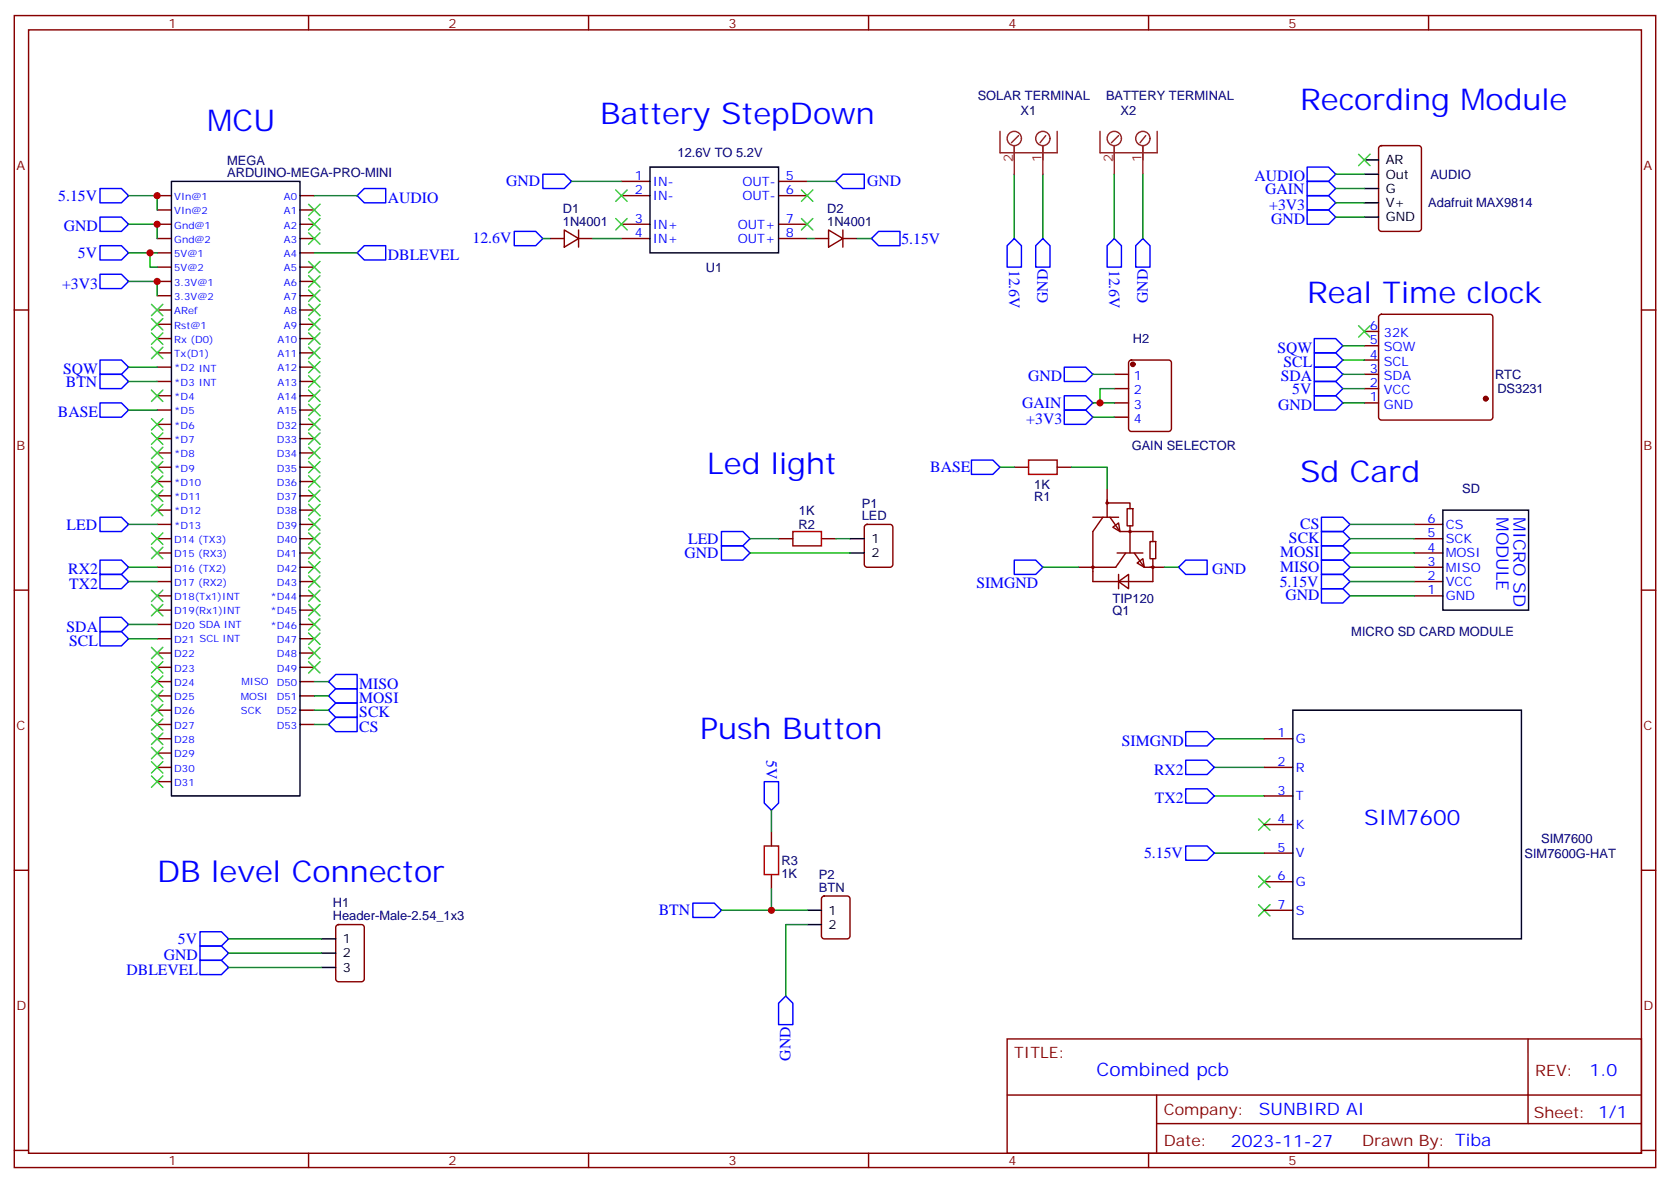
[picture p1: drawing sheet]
<svg xmlns="http://www.w3.org/2000/svg" width="412mm" height="292mm" viewBox="0 0 412 292" stroke-linecap="round" stroke-linejoin="round" font-family="sans-serif">
<g fill="none" stroke="#870000" stroke-width=".35">
<path d="M3.5 3.8h405.4v284.4h-405.4zM7.1 7.4h398.2v277.3h-398.2zM76.2 3.8v3.6M145.3 3.8v3.6M214.5 3.8v3.6M283.6 3.8v3.6M352.8 3.8v3.6M340.7 36.2l.4-.3h9.2a.71 .71 0 0 1 .7 .8v19.7a.76 .76 0 0 1-.7 .7h-9.2a.76 .76 0 0 1-.7-.7v-19.7zM38.8 48.3h3.5M38.8 51.8h3.5M38.8 55.4h3.5M38.8 58.9h3.5"/>
<path d="M74.1 48.3h3.5M74.1 51.8h3.5M74.1 55.4h3.5M74.1 58.9h3.5M135.8 58.9h3.5M139.3 56.8l3.6 2.1-3.6 2.1zM142.9 58.9h3.5M142.9 56.8v4.2M153.5 48.3h7M153.5 55.4h7M153.5 58.9h7M153.5 44.8h7"/>
<path d="M192.3 48.3h7M192.3 55.4h7M192.3 58.9h7M192.3 44.8h7M201.1 58.9h3.5M204.6 56.8l3.5 2.1-3.5 2.1zM208.1 58.9h3.6M208.1 56.8v4.2M3.5 76.5h3.6M38.8 76.5h3.5M38.8 62.4h3.5M38.8 65.9h3.5"/>
<path d="M38.8 69.5h3.5M38.8 73h3.5M74.1 76.5h3.5M74.1 62.4h3.5M74.1 65.9h3.5M74.1 69.5h3.5M74.1 73h3.5M340.7 77.8l.4-.2h26.8a.71 .71 0 0 1 .8 .7v24.7a.76 .76 0 0 1-.8 .7h-26.8a.76 .76 0 0 1-.7-.7v-24.7zM405.3 76.5h3.6M38.8 80h3.5M38.8 83.6h3.5M38.8 87.1h3.5"/>
<path d="M38.8 90.6h3.5M38.8 94.2h3.5M38.8 97.7h3.5M74.1 80h3.5M74.1 83.6h3.5M74.1 87.1h3.5M74.1 90.6h3.5M74.1 94.2h3.5M74.1 97.7h3.5M275.2 92.4h3.5M275.2 95.9h3.5M275.2 99.4h3.5"/>
<path d="M278.9 89.1l.5-.2h9.2a.71 .71 0 0 1 .7 .7v16.2a.76 .76 0 0 1-.7 .7h-9.2a.76 .76 0 0 1-.7-.7v-16.2zM336.9 81.8h3.5M336.9 85.3h3.5M336.9 88.9h3.5M336.9 92.4h3.5M336.9 95.9h3.5M336.9 99.4h3.5M38.8 101.2h3.5M38.8 104.7h3.5M38.8 108.3h3.5M38.8 111.8h3.5M38.8 115.3h3.5"/>
<path d="M38.8 118.9h3.5M74.1 101.2h3.5M74.1 104.7h3.5M74.1 108.3h3.5M74.1 111.8h3.5M74.1 115.3h3.5M74.1 118.9h3.5M250.5 115.3h3.5M261.1 115.3h3.5M275.2 103h3.5M38.8 122.4h3.5M38.8 125.9h3.5"/>
<path d="M38.8 129.4h3.5M38.8 133h3.5M38.8 136.5h3.5M74.1 122.4h3.5M74.1 125.9h3.5M74.1 129.4h3.5M74.1 133h3.5M74.1 136.5h3.5M192.3 133h3.5M202.8 133h3.6M213.7 129.6l.4-.2h5.7a.71 .71 0 0 1 .7 .7v9.2a.76 .76 0 0 1-.7 .7h-5.7a.76 .76 0 0 1-.7-.7v-9.2zM269.9 127.7h6.3"/>
<path d="M272.3 127.7l-2.4 3.5v12.3h14.8v-3.5M273.4 124.1h5.6v1.5M273.4 120.6v7.1M274.1 127.7l2.5 3.5h8.1v2.5M274.8 130.1l1.4-1 .4 2.1zM275.9 136.5h6.3M278 136.5l-2.5 3.5h-9.2M278.3 125.6h1.5v4.2h-1.5zM279 129.8v6.7M280.1 136.5l2.5 3.5h2.1v-2.1M280.8 139l1.4-1.1 .4 2.1zM284 133.7h1.4v4.2h-1.4z"/>
<path d="M349.2 129.4h7.1M349.2 133h7.1M349.2 136.5h7.1M3.5 145.7h3.6M38.8 140h3.5M38.8 143.5h3.5M38.8 147.1h3.5M38.8 150.6h3.5M38.8 154.1h3.5M38.8 157.7h3.5M74.1 140h3.5M74.1 143.5h3.5"/>
<path d="M74.1 147.1h3.5M74.1 150.6h3.5M74.1 154.1h3.5M74.1 157.7h3.5M276.2 143.5l2.5-1.7v3.5zM276.2 141.8v3.5M284 140h3.5M349.2 140h7.1M349.2 143.5h7.1M349.2 147.1h7.1M405.3 145.7h3.6M38.8 161.2h3.5"/>
<path d="M38.8 164.7h3.5M38.8 168.2h3.5M38.8 171.8h3.5M38.8 175.3h3.5M38.8 178.8h3.5M74.1 161.2h3.5M74.1 164.7h3.5M74.1 168.2h3.5M74.1 171.8h3.5M74.1 175.3h3.5M74.1 178.8h3.5M38.8 182.4h3.5"/>
<path d="M38.8 185.9h3.5M38.8 189.4h3.5M38.8 192.9h3.5M312.2 182.4h7.1M312.2 189.4h7.1M312.2 196.5h7.1M3.5 214.8h3.6M190.5 205.3v3.5M190.5 215.9v3.5M312.2 203.5h7.1M312.2 210.6h7.1M312.2 217.6h7.1"/>
<path d="M405.3 214.8h3.6M83.1 228.4l.5-.2h5.7a.71 .71 0 0 1 .7 .7v12.7a.76 .76 0 0 1-.7 .7h-5.7a.76 .76 0 0 1-.7-.7v-12.7zM203.1 221.4l.5-.2h5.6a.71 .71 0 0 1 .7 .7v9.1a.76 .76 0 0 1-.7 .7h-5.6a.76 .76 0 0 1-.8-.7v-9.1zM312.2 224.7h7.1M248.7 256.4h156.6v28.3h-156.6zM377.3 256.5v20.8M248.7 270.3h156.5M285.6 277.3h119.6M285.6 270.3v14.1M3.5 284h3.6M76.2 284.7v3.5M145.3 284.7v3.5"/>
<path d="M214.5 284.7v3.5M283.6 284.7v3.5M352.8 284.7v3.5M405.3 284h3.6"/>
<circle cx="273.4" cy="124.1" r=".26"/>
<circle cx="279" cy="131.2" r=".26"/>
<circle cx="269.9" cy="140" r=".26"/>
<circle cx="284.7" cy="140" r=".26"/>
</g>
<g fill="none" stroke="#000" stroke-width=".35">
<path d="M336.9 39.5h3.5M42.3 44.8h31.8v151.7h-31.8zM160.5 41.2h31.8v21.2h-31.8zM336.9 53.6h3.5M336.9 50.1h3.5M336.9 46.5h3.5M336.9 43h3.5M209.9 133h3.5M209.9 136.5h3.5M356.3 125.9h21.2v24.7h-21.2zM319.3 175.3h56.4v56.4h-56.4zM79.4 238.8h3.5"/>
<path d="M79.4 231.7h3.5M79.4 235.3h3.5M199.3 224.7h3.5M199.3 228.2h3.5"/>
</g>
<g fill="none" stroke="#00f" stroke-width=".35">
<path d="M24.7 53.6h5.3l1.7 1.8-1.7 1.7h-5.3zM24.7 46.5h5.3l1.7 1.8-1.7 1.8h-5.3zM90 46.5h5.2v3.6h-5.2l-1.8-1.8zM127 57.1h5.3l1.8 1.8-1.8 1.7h-5.3zM134.1 43h5.2l1.8 1.8-1.8 1.7h-5.2zM208.1 43h5.3v3.5h-5.3l-1.7-1.7zM217 57.1h5.2v3.5h-5.2l-1.8-1.7zM257.5 58.9l1.8 1.7v5.3h-3.5v-5.3zM275.2 58.9l1.7 1.7v5.3h-3.5v-5.3zM282.2 58.9l1.8 1.7v5.3h-3.5v-5.3zM322.8 41.2h5.3l1.7 1.8-1.7 1.8h-5.3zM322.8 48.3h5.3l1.7 1.8-1.7 1.7h-5.3z"/>
<path d="M322.8 51.8h5.3l1.7 1.8-1.7 1.8h-5.3zM322.8 44.8h5.3l1.7 1.7-1.7 1.8h-5.3zM24.7 67.7h5.3l1.7 1.8-1.7 1.7h-5.3zM24.7 60.6h5.3l1.7 1.8-1.7 1.8h-5.3zM90 60.6h5.2v3.6h-5.2l-1.8-1.8zM248.7 60.6l1.8-1.7 1.7 1.7v5.3h-3.5zM24.7 88.9h5.3l1.7 1.7-1.7 1.8h-5.3zM24.7 99.4h5.3l1.7 1.8-1.7 1.8h-5.3zM24.7 92.4h5.3l1.7 1.8-1.7 1.7h-5.3zM262.8 97.7h5.3l1.8 1.7-1.8 1.8h-5.3zM262.8 90.6h5.3l1.8 1.8-1.8 1.8h-5.3zM324.6 83.6h5.2l1.8 1.7-1.8 1.8h-5.2z"/>
<path d="M324.6 87.1h5.2l1.8 1.8-1.8 1.7h-5.2zM324.6 90.6h5.2l1.8 1.8-1.8 1.8h-5.2zM324.6 94.2h5.2l1.8 1.7-1.8 1.8h-5.2zM324.6 97.7h5.2l1.8 1.7-1.8 1.8h-5.2zM239.9 113.6h5.3l1.7 1.7-1.7 1.8h-5.3zM262.8 101.2h5.3l1.8 1.8-1.8 1.7h-5.3zM24.7 138.3h5.3l1.7 1.7-1.7 1.8h-5.3zM24.7 127.7h5.3l1.7 1.7-1.7 1.8h-5.3zM178.2 131.2h5.2l1.8 1.8-1.8 1.7h-5.2zM178.2 134.7h5.2l1.8 1.8-1.8 1.8h-5.2zM250.5 138.3h5.3l1.7 1.7-1.7 1.8h-5.3zM326.3 127.7h5.3l1.8 1.7-1.8 1.8h-5.3z"/>
<path d="M326.3 134.7h5.3l1.8 1.8-1.8 1.8h-5.3zM326.3 131.2h5.3l1.8 1.8-1.8 1.7h-5.3zM326.3 138.3h5.3l1.8 1.7-1.8 1.8h-5.3zM24.7 152.4h5.3l1.7 1.7-1.7 1.8h-5.3zM24.7 155.9h5.3l1.7 1.8-1.7 1.7h-5.3zM24.7 141.8h5.3l1.7 1.7-1.7 1.8h-5.3zM291 140l1.8-1.7h5.3v3.5h-5.3zM326.3 141.8h5.3l1.8 1.7-1.8 1.8h-5.3zM326.3 145.3h5.3l1.8 1.8-1.8 1.7h-5.3zM82.9 177.1h5.3v3.5h-5.3l-1.8-1.8zM82.9 173.5h5.3v3.6h-5.3l-1.8-1.8zM82.9 170h5.3v3.5h-5.3l-1.8-1.7z"/>
<path d="M82.9 166.5h5.3v3.5h-5.3l-1.8-1.8zM188.7 192.9h3.6v5.3l-1.8 1.8-1.8-1.8zM292.8 180.6h5.3l1.8 1.8-1.8 1.7h-5.3zM292.8 194.7h5.3l1.8 1.8-1.8 1.7h-5.3zM292.8 187.6h5.3l1.8 1.8-1.8 1.8h-5.3zM292.8 208.8h5.3l1.8 1.8-1.8 1.7h-5.3zM49.4 237h5.3l1.7 1.8-1.7 1.8h-5.3zM49.4 233.5h5.3l1.7 1.8-1.7 1.7h-5.3zM49.4 230h5.3l1.7 1.7-1.7 1.8h-5.3zM171.1 222.9h5.3l1.8 1.8-1.8 1.7h-5.3zM192.3 247.6l1.7-1.7 1.8 1.7v5.3h-3.5z"/>
</g>
<g fill="none" stroke="#008700" stroke-width=".35">
<path d="M31.7 55.4h7.1v3.5M31.7 48.3h7.1v3.5M77.6 48.3h10.6M134.1 58.9h1.7M141.1 44.8h12.4M146.4 58.9h7.1M199.3 44.8h7.1M199.3 58.9h1.8M211.7 58.9h3.5M250.5 43v15.9M257.5 43v15.9M275.2 43v15.9"/>
<path d="M282.2 43v15.9M329.8 50.1h7.1M329.8 53.6h7.1M329.8 43h7.1M329.8 46.5h7.1M31.7 69.5h7.1v3.5M31.7 62.4h7.1M37 62.4v3.5h1.8M77.6 62.4h10.6M31.7 90.6h7.1M31.7 94.2h7.1M269.9 92.4h5.3"/>
<path d="M269.9 99.4h5.3M275.2 95.9h-3.6v3.5M331.6 85.3h5.3M331.6 88.9h5.3M331.6 92.4h5.3M331.6 95.9h5.3M331.6 99.4h5.3M31.7 101.2h7.1M246.9 115.3h3.6M264.6 115.3h8.8v5.3M269.9 103h5.3M31.7 129.4h7.1"/>
<path d="M185.2 133h7.1M185.2 136.5h24.7M206.4 133h3.5M333.4 129.4h15.8M333.4 133h15.8M333.4 136.5h15.8M31.7 154.1h7.1M31.7 157.7h7.1M31.7 140h7.1M31.7 143.5h7.1M257.5 140h8.8M287.5 140h3.5"/>
<path d="M333.4 140h15.8M333.4 143.5h15.8M333.4 147.1h15.8M77.6 168.2h3.5M77.6 171.8h3.5M77.6 175.3h3.5M77.6 178.8h3.5M190.5 200v5.3M299.9 182.4h12.3M299.9 189.4h12.3M299.9 196.5h12.3M190.5 219.4v5.3"/>
<path d="M299.9 210.6h12.3M56.4 231.7h23M56.4 235.3h23M56.4 238.8h23M178.2 224.7h21.1M199.3 228.2h-5.3v17.7"/>
</g>
<g fill="#870000" stroke="#870000" stroke-width=".35">
<circle cx="366.9" cy="98.4" r=".53"/>
<circle cx="279.8" cy="89.9" r=".53"/>
</g>
<g fill="none" stroke="#3c3" stroke-width=".35">
<path d="M335.5 38.1l2.8 2.8M338.3 38.1l-2.8 2.8M76.2 57.5l2.8 2.8M76.2 53.9l2.8 2.9M76.2 50.4l2.8 2.8M79 57.5l-2.8 2.8M79 53.9l-2.8 2.9M79 50.4l-2.8 2.8M152 46.9l2.9 2.8M152 53.9l2.9 2.9M154.9 46.9l-2.9 2.8M154.9 53.9l-2.9 2.9"/>
<path d="M197.9 53.9l2.8 2.9M197.9 46.9l2.8 2.8M200.7 53.9l-2.8 2.9M200.7 46.9l-2.8 2.8M37.4 75.1l2.8 2.8M37.4 78.6l2.8 2.9M40.2 75.1l-2.8 2.8M40.2 78.6l-2.8 2.9M76.2 64.5l2.8 2.8M76.2 68.1l2.8 2.8M76.2 71.6l2.8 2.8M76.2 75.1l2.8 2.8"/>
<path d="M76.2 78.6l2.8 2.9M79 64.5l-2.8 2.8M79 68.1l-2.8 2.8M79 71.6l-2.8 2.8M79 75.1l-2.8 2.8M79 78.6l-2.8 2.9M37.4 82.2l2.8 2.8M37.4 85.7l2.8 2.8M37.4 96.3l2.8 2.8M40.2 96.3l-2.8 2.8M40.2 82.2l-2.8 2.8M40.2 85.7l-2.8 2.8"/>
<path d="M76.2 82.2l2.8 2.8M76.2 85.7l2.8 2.8M76.2 89.2l2.8 2.8M76.2 92.7l2.8 2.9M76.2 96.3l2.8 2.8M76.2 99.8l2.8 2.8M79 82.2l-2.8 2.8M79 85.7l-2.8 2.8M79 89.2l-2.8 2.8M79 92.7l-2.8 2.9M79 96.3l-2.8 2.8M79 99.8l-2.8 2.8"/>
<path d="M335.5 80.4l2.8 2.8M338.3 80.4l-2.8 2.8M37.4 103.3l2.8 2.9M37.4 106.9l2.8 2.8M37.4 110.4l2.8 2.8M37.4 113.9l2.8 2.8M37.4 117.4l2.8 2.9M40.2 103.3l-2.8 2.9M40.2 110.4l-2.8 2.8M40.2 113.9l-2.8 2.8M40.2 117.4l-2.8 2.9M40.2 106.9l-2.8 2.8"/>
<path d="M76.2 103.3l2.8 2.9M76.2 106.9l2.8 2.8M76.2 110.4l2.8 2.8M76.2 117.4l2.8 2.9M76.2 113.9l2.8 2.8M79 103.3l-2.8 2.9M79 106.9l-2.8 2.8M79 110.4l-2.8 2.8M79 117.4l-2.8 2.9M79 113.9l-2.8 2.8M37.4 121l2.8 2.8M37.4 124.5l2.8 2.8"/>
<path d="M37.4 131.6l2.8 2.8M37.4 135.1l2.8 2.8M40.2 121l-2.8 2.8M40.2 131.6l-2.8 2.8M40.2 135.1l-2.8 2.8M40.2 124.5l-2.8 2.8M76.2 138.6l2.8 2.8M76.2 135.1l2.8 2.8M76.2 131.6l2.8 2.8M76.2 128l2.8 2.8M76.2 124.5l2.8 2.8M76.2 121l2.8 2.8"/>
<path d="M79 138.6l-2.8 2.8M79 135.1l-2.8 2.8M79 131.6l-2.8 2.8M79 128l-2.8 2.8M79 124.5l-2.8 2.8M79 121l-2.8 2.8M37.4 145.7l2.8 2.8M37.4 149.2l2.8 2.8M37.4 159.8l2.8 2.8M40.2 145.7l-2.8 2.8M40.2 149.2l-2.8 2.8M40.2 159.8l-2.8 2.8"/>
<path d="M76.2 159.8l2.8 2.8M76.2 156.2l2.8 2.9M76.2 152.7l2.8 2.8M76.2 149.2l2.8 2.8M76.2 145.7l2.8 2.8M76.2 142.1l2.8 2.9M79 159.8l-2.8 2.8M79 156.2l-2.8 2.9M79 152.7l-2.8 2.8M79 149.2l-2.8 2.8M79 145.7l-2.8 2.8M79 142.1l-2.8 2.9"/>
<path d="M37.4 163.3l2.8 2.8M37.4 166.8l2.8 2.9M37.4 170.4l2.8 2.8M37.4 173.9l2.8 2.8M37.4 177.4l2.8 2.8M40.2 173.9l-2.8 2.8M40.2 170.4l-2.8 2.8M40.2 166.8l-2.8 2.9M40.2 163.3l-2.8 2.8M40.2 177.4l-2.8 2.8M76.2 163.3l2.8 2.8M79 163.3l-2.8 2.8"/>
<path d="M37.4 180.9l2.8 2.9M37.4 184.5l2.8 2.8M37.4 188l2.8 2.8M37.4 191.5l2.8 2.8M40.2 191.5l-2.8 2.8M40.2 188l-2.8 2.8M40.2 184.5l-2.8 2.8M40.2 180.9l-2.8 2.9M310.8 202.1l2.8 2.8M310.8 216.2l2.8 2.8M313.6 202.1l-2.8 2.8M313.6 216.2l-2.8 2.8"/>
<path d="M310.8 223.3l2.8 2.8M313.6 223.3l-2.8 2.8"/>
</g>
<path d="M254 113.6h7.1v3.5h-7.1zM195.8 131.2h7v3.5h-7zM188.7 208.8h3.6v7.1h-3.6z" fill="none" stroke="#a10000" stroke-width=".35"/>
<g fill="none" stroke="#8c2424" stroke-width=".35">
<path d="M246.9 32.4v5.3h14.2v-5.3M250.5 35.9v7.1M251.5 33.5l-1.7 1.7M257.5 35.9v7.1M258.2 33.5l-1.4 1.7M271.6 32.4v5.3h14.2v-5.3M275.2 35.9v7.1M276.2 33.5l-1.7 1.7M282.2 35.9v7.1M282.9 33.5l-1.4 1.7"/>
<circle cx="250.5" cy="34.2" r="1.76"/>
<circle cx="257.5" cy="34.2" r="1.76"/>
<circle cx="275.2" cy="34.2" r="1.76"/>
<circle cx="282.2" cy="34.2" r="1.76"/>
</g>
<g fill="#c00">
<circle cx="38.8" cy="55.4" r=".88"/>
<circle cx="38.8" cy="48.3" r=".88"/>
<circle cx="38.8" cy="69.5" r=".88"/>
<circle cx="37" cy="62.4" r=".88"/>
<circle cx="190.5" cy="224.7" r=".88"/>
<circle cx="271.6" cy="99.4" r=".88"/>
</g>
<g font-size="7.4" fill="#00f">
<text x="321" y="27.1">Recording Module</text>
<text x="51.2" y="32.4">MCU</text>
<text x="148.2" y="30.7">Battery StepDown</text>
<text x="322.8" y="74.8">Real Time clock</text>
<text x="174.6" y="117.1">Led light</text>
<text x="321" y="118.9">Sd Card</text>
<text x="172.9" y="182.4">Push Button</text>
<text x="38.8" y="217.6">DB level Connector</text>
</g>
<text font-size="5.3" fill="#00f" x="336.9" y="203.5">SIM7600</text>
<text font-size="4.6" fill="#00f" x="270.8" y="265.5">Combined pcb</text>
<g font-size="4.2" fill="#00f">
<text x="369.5" y="127.7" transform="rotate(90 369.5 127.7)">MODULE</text>
<text x="373.8" y="127.7" transform="rotate(90 373.8 127.7)">MICRO SD</text>
<text x="392.5" y="265.7">1.0</text>
<text x="310.9" y="275.3">SUNBIRD AI</text>
<text x="304" y="283.1">2023-11-27</text>
</g>
<g font-size="3.9" fill="#00f">
<text x="125" y="46">GND</text>
<text x="214.1" y="46">GND</text>
<text x="309.8" y="44.8">AUDIO</text>
<text x="312.4" y="47.8">GAIN</text>
<text x="14.4" y="49.5">5.15V</text>
<text x="95.8" y="50.1">AUDIO</text>
<text x="313.4" y="51.8">+3V3</text>
<text x="15.8" y="57.1">GND</text>
<text x="313.9" y="55.4">GND</text>
<text x="19.3" y="63.7">5V</text>
<text x="95.8" y="64.2">DBLEVEL</text>
<text x="116.7" y="60">12.6V</text>
<text x="222.6" y="60.1">5.15V</text>
<text x="15.3" y="71.2">+3V3</text>
<text x="249.2" y="66.6" transform="rotate(90 249.2 66.6)">12.6V</text>
<text x="273.9" y="66.6" transform="rotate(90 273.9 66.6)">12.6V</text>
<text x="258.7" y="74.8" transform="rotate(-90 258.7 74.8)">GND</text>
<text x="283.4" y="74.8" transform="rotate(-90 283.4 74.8)">GND</text>
<text x="315.5" y="87.1">SQW</text>
<text x="15.6" y="92.4">SQW</text>
<text x="16.3" y="95.4">BTN</text>
<text x="253.9" y="94.2">GND</text>
<text x="316.3" y="94.2">SDA</text>
<text x="317" y="90.6">SCL</text>
<text x="252.5" y="100.7">GAIN</text>
<text x="315.6" y="101.2">GND</text>
<text x="319.1" y="97.2">5V</text>
<text x="14.3" y="103">BASE</text>
<text x="253.4" y="104.7">+3V3</text>
<text x="229.7" y="116.4">BASE</text>
<text x="16.5" y="130.7">LED</text>
<text x="321.1" y="130.5">CS</text>
<text x="169.1" y="137.7">GND</text>
<text x="169.9" y="134.2">LED</text>
<text x="316.1" y="137.5">MOSI</text>
<text x="318.3" y="134">SCK</text>
<text x="16.9" y="141.8">RX2</text>
<text x="299.3" y="141.7">GND</text>
<text x="316.1" y="141.1">MISO</text>
<text x="17.1" y="145.3">TX2</text>
<text x="241.1" y="145.1">SIMGND</text>
<text x="316" y="144.9">5.15V</text>
<text x="317.4" y="148.1">GND</text>
<text x="16.4" y="155.9">SDA</text>
<text x="17.1" y="159.4">SCL</text>
<text x="88.7" y="173.5">MOSI</text>
<text x="88.7" y="170">MISO</text>
<text x="88.7" y="177.1">SCK</text>
<text x="88.7" y="180.6">CS</text>
<text x="277" y="184.1">SIMGND</text>
<text x="189.2" y="187.6" transform="rotate(90 189.2 187.6)">5V</text>
<text x="285" y="191.2">RX2</text>
<text x="285.2" y="198.2">TX2</text>
<text x="282.5" y="211.9">5.15V</text>
<text x="162.7" y="225.9">BTN</text>
<text x="43.9" y="233">5V</text>
<text x="40.5" y="237">GND</text>
<text x="31.2" y="240.6">DBLEVEL</text>
<text x="195.2" y="261.8" transform="rotate(-90 195.2 261.8)">GND</text>
</g>
<g font-size="3.9" fill="#800">
<text x="250.5" y="261">TITLE:</text>
<text x="379.1" y="265.7">REV:</text>
<text x="287.4" y="275.2">Company:</text>
<text x="378.7" y="275.8">Sheet: 1/1</text>
<text x="287.4" y="282.9">Date:</text>
<text x="336.4" y="283">Drawn By: Tiba</text>
</g>
<g font-size="3.2" fill="#800">
<text x="41.6" y="6.8">1</text>
<text x="110.8" y="6.8">2</text>
<text x="179.9" y="6.8">3</text>
<text x="249.1" y="6.8">4</text>
<text x="318.2" y="6.8">5</text>
<text x="4.1" y="41.9">A</text>
<text x="405.9" y="41.9">A</text>
<text x="4.1" y="111.1">B</text>
<text x="405.9" y="111.1">B</text>
<text x="4.1" y="180.2">C</text>
<text x="405.9" y="180.2">C</text>
<text x="4.1" y="249.4">D</text>
<text x="405.9" y="249.4">D</text>
<text x="41.6" y="287.7">1</text>
<text x="110.8" y="287.7">2</text>
<text x="179.9" y="287.7">3</text>
<text x="249.1" y="287.7">4</text>
<text x="318.2" y="287.7">5</text>
</g>
<g font-size="3.2" fill="#000080">
<text x="241.4" y="24.8">SOLAR TERMINAL</text>
<text x="252" y="28.3">X1</text>
<text x="273.1" y="24.8">BATTERY TERMINAL</text>
<text x="276.7" y="28.3">X2</text>
<text x="56.1" y="40.7">MEGA</text>
<text x="167.3" y="38.8">12.6V TO 5.2V</text>
<text x="56.1" y="43.7">ARDUINO-MEGA-PRO-MINI</text>
<text x="353.2" y="44.2">AUDIO</text>
<text x="139" y="52.5">D1</text>
<text x="204.3" y="52.5">D2</text>
<text x="352.7" y="51.1">Adafruit MAX9814</text>
<text x="139" y="55.7">1N4001</text>
<text x="204.3" y="55.7">1N4001</text>
<text x="174.3" y="67">U1</text>
<text x="279.8" y="84.7">H2</text>
<text x="369.2" y="93.5">RTC</text>
<text x="369.8" y="97">DS3231</text>
<text x="279.5" y="111.1">GAIN SELECTOR</text>
<text x="212.8" y="125.3">P1</text>
<text x="255.4" y="120.6">1K</text>
<text x="255.4" y="123.7">R1</text>
<text x="361.1" y="121.7">SD</text>
<text x="197.2" y="130.6">R2</text>
<text x="197.3" y="127.1">1K</text>
<text x="212.8" y="128.4">LED</text>
<text x="274.7" y="148.8">TIP120</text>
<text x="274.7" y="151.9">Q1</text>
<text x="333.7" y="157">MICRO SD CARD MODULE</text>
<text x="380.6" y="208.2">SIM7600</text>
<text x="193" y="213.5">R3</text>
<text x="376.5" y="211.7">SIM7600G-HAT</text>
<text x="193" y="216.7">1K</text>
<text x="202.2" y="220.1">BTN</text>
<text x="202.2" y="217">P2</text>
<text x="82.2" y="227.2">Header-Male-2.54_1x3</text>
<text x="82.2" y="224">H1</text>
</g>
<g font-size="3.2" fill="#8d2323">
<text x="250.1" y="40.1" transform="rotate(-90 250.1 40.1)">2</text>
<text x="257.2" y="40.1" transform="rotate(-90 257.2 40.1)">1</text>
<text x="274.8" y="40.1" transform="rotate(-90 274.8 40.1)">2</text>
<text x="281.9" y="40.1" transform="rotate(-90 281.9 40.1)">1</text>
</g>
<g font-size="3.2">
<text x="342.2" y="40.5">AR</text>
<text x="342.2" y="47.6">G</text>
<text x="342.2" y="44.1">Out</text>
<text x="342.2" y="51.1">V+</text>
<text x="342.2" y="54.6">GND</text>
<text x="215.2" y="134">1</text>
<text x="215.2" y="137.5">2</text>
<text x="204.6" y="225.7">1</text>
<text x="84.7" y="232.8">1</text>
<text x="204.6" y="229.3">2</text>
<text x="84.7" y="239.9">3</text>
<text x="84.7" y="236.3">2</text>
</g>
<g font-size="3.2" fill="#00f">
<text x="156.7" y="47.9">2</text>
<text x="156.7" y="44.4">1</text>
<text x="161.2" y="45.8">IN-</text>
<text x="183.3" y="45.8">OUT-</text>
<text x="194" y="47.9">6</text>
<text x="194" y="44.4">5</text>
<text x="161.2" y="49.4">IN-</text>
<text x="183.3" y="49.4">OUT-</text>
<text x="156.7" y="58.5">4</text>
<text x="156.7" y="55">3</text>
<text x="161.2" y="59.9">IN+</text>
<text x="161.2" y="56.4">IN+</text>
<text x="182.2" y="59.9">OUT+</text>
<text x="182.2" y="56.4">OUT+</text>
<text x="194" y="58.5">8</text>
<text x="194" y="55">7</text>
<text x="338.2" y="81.5">6</text>
<text x="341.7" y="83.2">32K</text>
<text x="338.2" y="85">5</text>
<text x="338.2" y="88.5">4</text>
<text x="341.7" y="86.7">SQW</text>
<text x="280" y="93.8">1</text>
<text x="338.2" y="92">3</text>
<text x="338.2" y="95.6">2</text>
<text x="341.7" y="90.3">SCL</text>
<text x="341.7" y="93.8">SDA</text>
<text x="280" y="97.3">2</text>
<text x="280" y="100.9">3</text>
<text x="338.2" y="99.1">1</text>
<text x="341.7" y="97.3">VCC</text>
<text x="341.7" y="100.9">GND</text>
<text x="280" y="104.4">4</text>
<text x="352.5" y="129.1">6</text>
<text x="357" y="130.5">CS</text>
<text x="352.5" y="132.6">5</text>
<text x="352.5" y="136.1">4</text>
<text x="357" y="137.5">MOSI</text>
<text x="357" y="134">SCK</text>
<text x="352.5" y="139.7">3</text>
<text x="352.5" y="143.2">2</text>
<text x="357" y="141.1">MISO</text>
<text x="352.5" y="146.7">1</text>
<text x="357" y="148.1">GND</text>
<text x="357" y="144.6">VCC</text>
<text x="315.5" y="182">1</text>
<text x="320" y="183.4">G</text>
<text x="315.5" y="189.1">2</text>
<text x="320" y="190.5">R</text>
<text x="315.5" y="196.1">3</text>
<text x="320" y="197.5">T</text>
<text x="315.5" y="203.2">4</text>
<text x="320" y="204.6">K</text>
<text x="315.5" y="210.2">5</text>
<text x="320" y="211.6">V</text>
<text x="315.5" y="217.3">6</text>
<text x="320" y="218.7">G</text>
<text x="315.5" y="224.3">7</text>
<text x="320" y="225.7">S</text>
</g>
<g font-size="2.5" fill="#00f">
<text x="43" y="49.4">VIn@1</text>
<text x="43" y="52.9">VIn@2</text>
<text x="70.1" y="49.4">A0</text>
<text x="70.1" y="52.9">A1</text>
<text x="43" y="56.4">Gnd@1</text>
<text x="43" y="59.9">Gnd@2</text>
<text x="70.1" y="56.4">A2</text>
<text x="70.1" y="59.9">A3</text>
<text x="43" y="63.5">5V@1</text>
<text x="70.1" y="63.5">A4</text>
<text x="43" y="67">5V@2</text>
<text x="43" y="70.5">3.3V@1</text>
<text x="70.1" y="67">A5</text>
<text x="70.1" y="70.5">A6</text>
<text x="43" y="74">3.3V@2</text>
<text x="43" y="77.6">ARef</text>
<text x="70.1" y="74">A7</text>
<text x="70.1" y="77.6">A8</text>
<text x="43" y="81.1">Rst@1</text>
<text x="70.1" y="81.1">A9</text>
<text x="43" y="84.6">Rx (D0)</text>
<text x="43" y="88.2">Tx(D1)</text>
<text x="68.6" y="84.6">A10</text>
<text x="68.6" y="88.2">A11</text>
<text x="43" y="91.7">*D2 INT</text>
<text x="43" y="95.2">*D3 INT</text>
<text x="68.6" y="91.7">A12</text>
<text x="68.6" y="95.2">A13</text>
<text x="43" y="98.7">*D4</text>
<text x="68.6" y="98.7">A14</text>
<text x="43" y="102.3">*D5</text>
<text x="43" y="105.8">*D6</text>
<text x="68.3" y="105.8">D32</text>
<text x="68.6" y="102.3">A15</text>
<text x="43" y="109.3">*D7</text>
<text x="43" y="112.9">*D8</text>
<text x="68.3" y="109.3">D33</text>
<text x="68.3" y="112.9">D34</text>
<text x="43" y="116.4">*D9</text>
<text x="43" y="119.9">*D10</text>
<text x="68.3" y="116.4">D35</text>
<text x="68.3" y="119.9">D36</text>
<text x="43" y="123.4">*D11</text>
<text x="68.3" y="123.4">D37</text>
<text x="43" y="127">*D12</text>
<text x="43" y="130.5">*D13</text>
<text x="68.3" y="127">D38</text>
<text x="68.3" y="130.5">D39</text>
<text x="43" y="134">D14 (TX3)</text>
<text x="43" y="137.5">D15 (RX3)</text>
<text x="68.3" y="134">D40</text>
<text x="68.3" y="137.5">D41</text>
<text x="43" y="141.1">D16 (TX2)</text>
<text x="68.3" y="141.1">D42</text>
<text x="43" y="144.6">D17 (RX2)</text>
<text x="43" y="148.1">D18(Tx1)INT</text>
<text x="66.8" y="148.1">*D44</text>
<text x="68.3" y="144.6">D43</text>
<text x="43" y="151.7">D19(Rx1)INT</text>
<text x="43" y="155.2">D20 SDA INT</text>
<text x="66.8" y="151.7">*D45</text>
<text x="66.8" y="155.2">*D46</text>
<text x="43" y="158.7">D21 SCL INT</text>
<text x="68.3" y="158.7">D47</text>
<text x="43" y="162.2">D22</text>
<text x="43" y="165.8">D23</text>
<text x="68.3" y="162.2">D48</text>
<text x="68.3" y="165.8">D49</text>
<text x="43" y="169.3">D24</text>
<text x="43" y="172.8">D25</text>
<text x="59.5" y="172.7">MOSI</text>
<text x="59.6" y="169.1">MISO</text>
<text x="68.3" y="169.3">D50</text>
<text x="68.3" y="172.8">D51</text>
<text x="43" y="176.4">D26</text>
<text x="43" y="179.9">D27</text>
<text x="59.5" y="176.2">SCK</text>
<text x="68.3" y="176.4">D52</text>
<text x="68.3" y="179.9">D53</text>
<text x="43" y="183.4">D28</text>
<text x="43" y="186.9">D29</text>
<text x="43" y="190.5">D30</text>
<text x="43" y="194">D31</text>
</g>
</svg>
